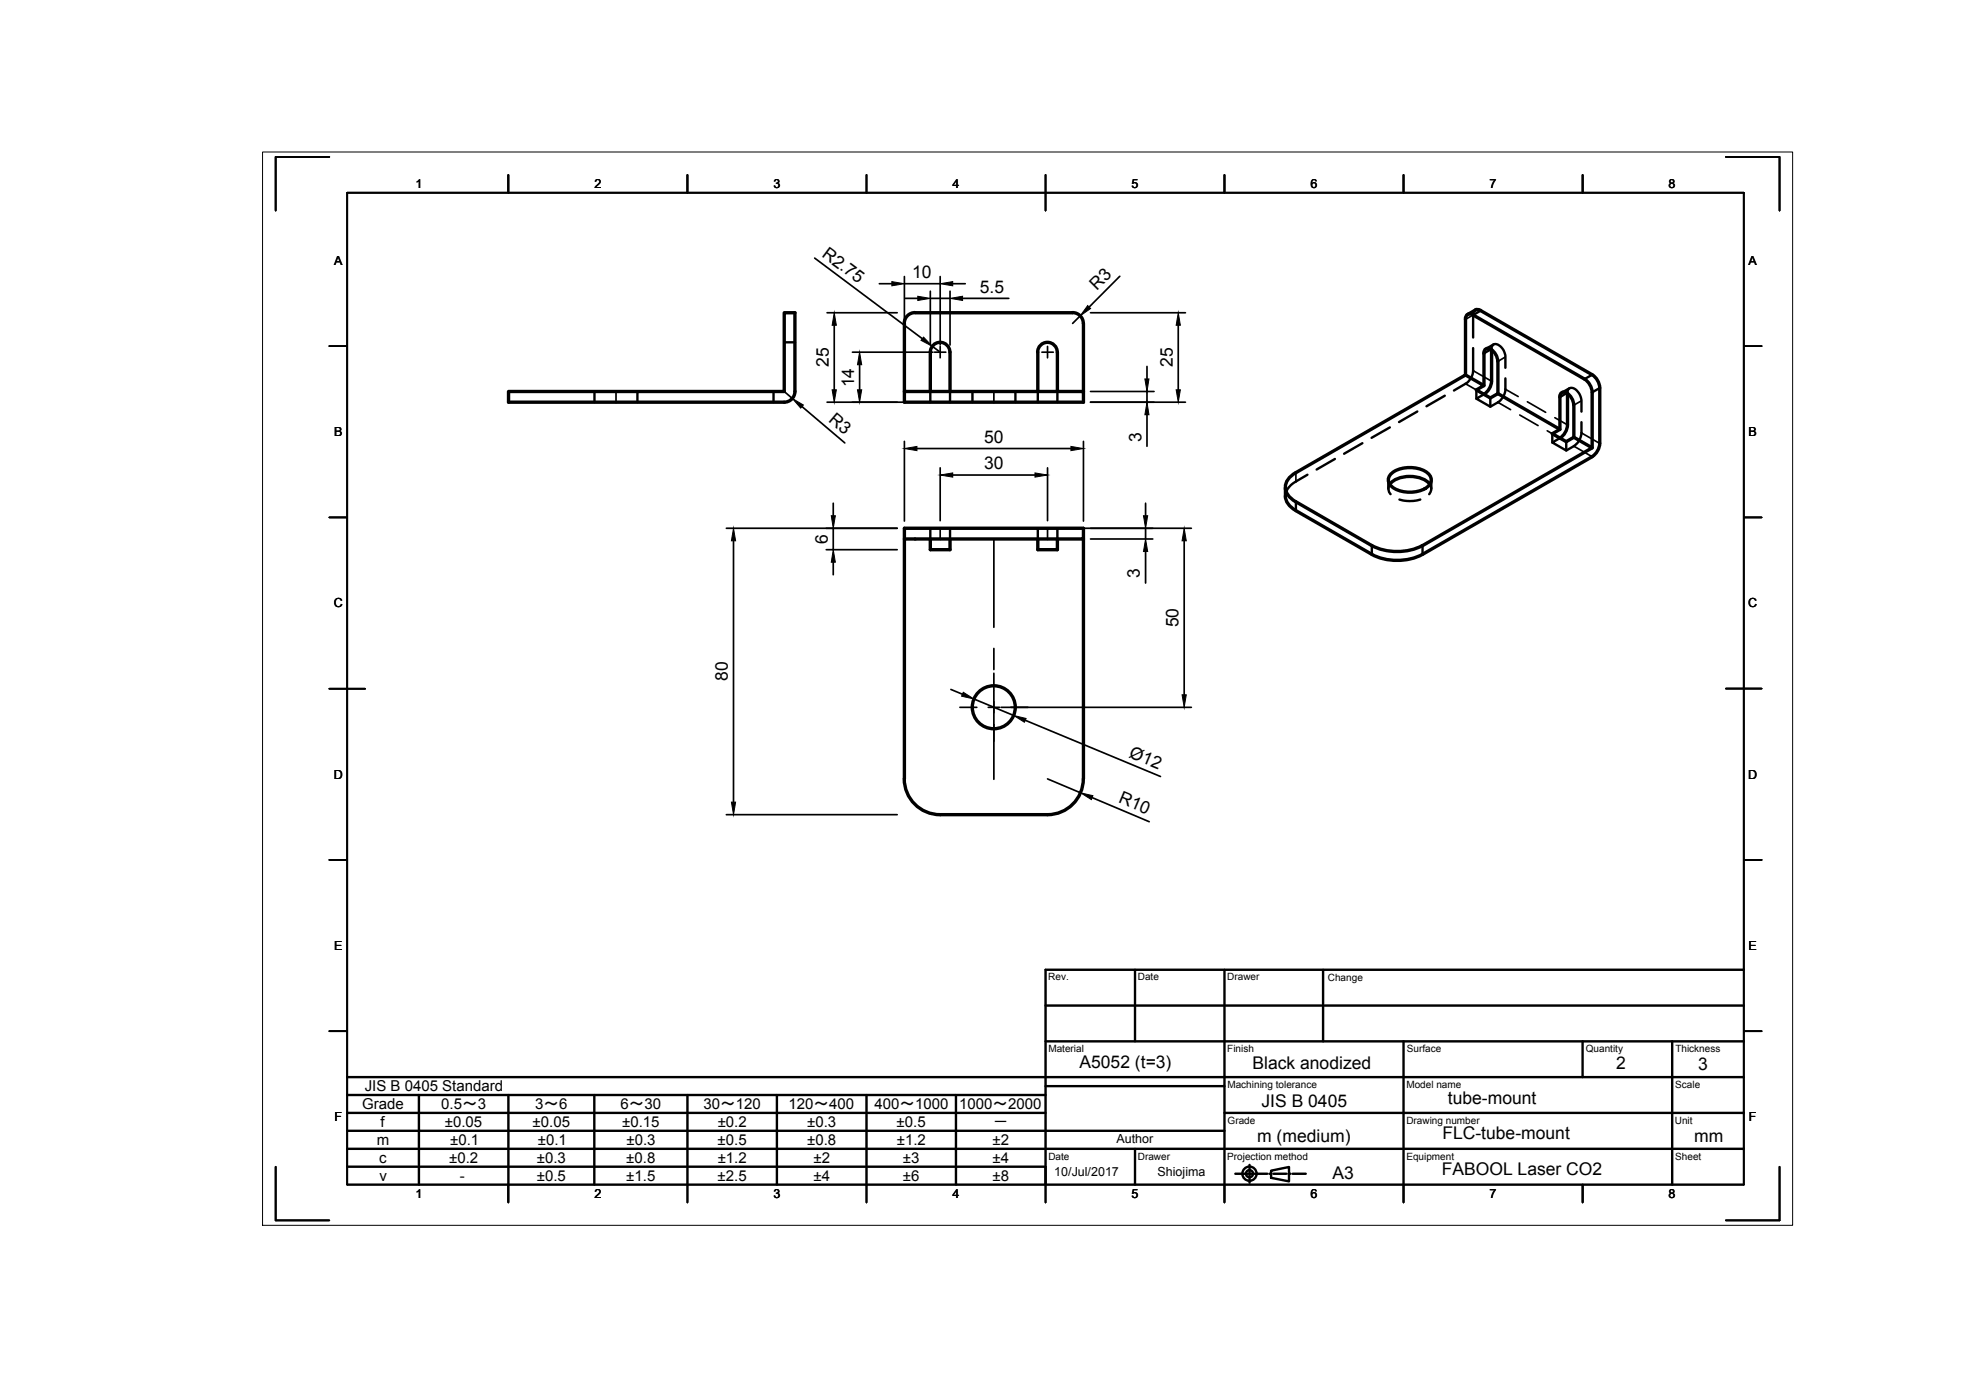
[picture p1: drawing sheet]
<svg xmlns="http://www.w3.org/2000/svg" width="297mm" height="210mm" viewBox="0 0 297 210" stroke-linecap="round" stroke-linejoin="round" font-family="sans-serif">
<g fill="none" stroke="#000" stroke-width=".51">
<path d="M76.4 58.8h41.4v-11.8h1.6v11.8a1.62 1.62 0 0 1-1.6 1.6h-41.4zM135.9 48.6v11.8h26.9v-1.6h-26.9M137.5 47a1.62 1.62 0 0 0-1.6 1.6M137.5 47h23.7M139.8 58.8v-5.9a1.47 1.47 0 0 1 1.4-1.5 1.47 1.47 0 0 1 1.5 1.5v5.9M158.8 52.9a1.47 1.47 0 0 0-1.4-1.5 1.47 1.47 0 0 0-1.5 1.5v5.9M158.9 52.9v5.9M161.1 47a1.62 1.62 0 0 1 1.7 1.6M162.8 48.6v10.2M220.2 56.3l2.8 1.6-1.2 .7 2.1 1.2 1.2-.7M221.3 47.3a.7 .7 0 0 0-.8-.1 .7 .7 0 0 0-.3 .8v8.3l-25.5 14.7M221.3 47.3l16.8 9.7a2.5 2.5 0 0 1 1.1 1.9v8.4"/>
<path d="M221.7 46.6l.5-.1 .3 .1M221.7 46.6l-1.2 .6M222.5 46.7l16.7 9.6M222.9 53.1a.64 .64 0 0 1 .4-.7 .64 .64 0 0 1 .7 .1 2.27 2.27 0 0 1 1 1.8M223 53.1v4.8M224.1 52.6v4.7a2.51 2.51 0 0 1-1.1 1.9M225.1 59.1l9.3 5.4M225.1 54.3v4.8M234.4 59.7a.64 .64 0 0 1 .3-.7 .64 .64 0 0 1 .7 0 2.27 2.27 0 0 1 1 1.8M234.4 59.7v4.8l-1.2 .7 2.1 1.2 1.2-.7v-4.8M235.5 59.1v4.7a2.51 2.51 0 0 1-1.1 2M239.2 56.3a2.5 2.5 0 0 1 1.2 2v8.3a2.54 2.54 0 0 1-1.2 2"/>
<path d="M193.1 74.5a2.69 2.69 0 0 0 1.6 2.2M193.1 73.2v1.3M194.7 71a2.48 2.48 0 0 0-1.5 2.8l.3 .6 .5 .5 .7 .5M208.8 72.8a4.4 4.4 0 0 1 4.9-.9l.8 .5 .3 .4M209.1 71.1a4.7 4.7 0 0 1 5.5 0 1.33 1.33 0 0 1-.5 2.3 4.8 4.8 0 0 1-5-.3 1.23 1.23 0 0 1 0-2zM236.5 65.7l2.7 1.6-25.5 14.7a8.4 8.4 0 0 1-7.6 0l-11.4-6.6M239.2 68.6l-25.5 14.7a8.4 8.4 0 0 1-7.6 0l-11.4-6.6M135.9 81h26.9v-1.6h-26.9v37.6M139.8 81v1.6h2.9v-1.6M155.9 81v1.6h3v-1.6M162.8 81v36M135.9 117a5.4 5.4 0 0 0 5.3 5.4"/>
<path d="M162.8 117a5.4 5.4 0 0 1-5.4 5.4h-16.1"/>
<circle cx="149.3" cy="106.3" r="3.2"/>
</g>
<g fill="none" stroke="#000" stroke-width=".36">
<path d="M89.3 58.8v1.6M95.8 58.8v1.6M116.2 58.8v1.6M117.8 51.4h1.6M139.8 58.8v1.6M142.7 58.8v1.6M146.1 58.8v1.6M152.6 58.8v1.6M155.9 58.8v1.6M158.9 58.8v1.6M217.1 59.5l-2.8 1.5M221.3 52.3v3.4a2.42 2.42 0 0 1-1.1 2l-1.7 1"/>
<path d="M221.7 46.6l-.2 .2-.2 .5v3.4M221.8 58.6v1.3M223.9 59.8v1.3M224.1 52.6a.67 .67 0 0 1 .3-.9 .67 .67 0 0 1 .8 .2 2.17 2.17 0 0 1 1 1.7v1.7M224.4 51.8l-1.1 .6M226.2 56.9v1.6a2.46 2.46 0 0 1-1.1 2l-1.2 .6-2.1-1.2 1.2-.7M235.5 59.1a.68 .68 0 0 1 .3-.8 .68 .68 0 0 1 .9 .2 2.36 2.36 0 0 1 .9 1.7v1.6M235.8 58.3l-1.1 .7M139.8 79.4v1.6M142.7 79.4v1.6M155.9 79.4v1.6M158.9 79.4v1.6"/>
<path d="M196.4 71.3a7.8 7.8 0 0 0-2.7 1.9 2.01 2.01 0 0 0-.6 1.3M200.6 69l-2.8 1.5M204.7 66.6l-2.8 1.6M208.6 72.1v1.3M208.8 72.8a1.23 1.23 0 0 0 .1 1.5M208.8 64.2l-2.7 1.6M210.3 75.1a5.4 5.4 0 0 0 3.1 0M213 61.8l-2.8 1.6M214.9 72.8a1.23 1.23 0 0 1-.2 1.5M215 72.1v1.3M233.2 65.2v1.3M235.3 66.4v1.3"/>
<path d="M237.6 63.4v1.6a2.57 2.57 0 0 1-1.1 2l-1.2 .7-2.1-1.2 1.2-.7"/>
</g>
<g fill="none" stroke="#000" stroke-width=".25">
<path d="M220.2 57.7l2.8 1.5M221.3 55.7l2.8 1.6M221.3 47.3l-1.1 .7M224.1 52.4l-.1 .1M226.2 58.5l1.9 1.1M226.2 53.6l-1.1 .7M235.5 59l-.1 .1M194.7 71v1.3M225.1 60.5l1.9 1.1M228.3 62.4l2.8 1.5M229.5 60.4l2.7 1.6M232.5 64.7l1.9 1.1"/>
<path d="M233.6 62.8l1.9 1M236.5 67l2.7 1.6M237.6 65l2.8 1.6M237.6 60.2l-1.1 .7"/>
</g>
<g fill="#000">
<circle cx="223" cy="59.2" r=".18"/>
<circle cx="234.4" cy="65.8" r=".18"/>
</g>
<path d="M222.5 46.7l-1.2 .6M224 52.5l-1 .6M235.4 59.1l-1 .6M239.2 56.3l-1.1 .7M240.4 58.3l-1.2 .6M194.7 75.4v1.3M206.1 82v1.3M213.7 82v1.3" fill="none" stroke="#000" stroke-width=".36"/>
<!-- layer: Border -->
<g fill="none" stroke="#000" stroke-width=".25">
<path d="M41.4 23.6v8v-8h8.1zM52.2 29h209.8v149h-209.8zM76.4 29v-2.7v2.7M76.4 26.3v2.7M103.3 29v-2.7v2.7M103.3 26.3v2.7M130.2 26.3v2.7M157.1 26.3v5.3M184 29v-2.7v2.7M184 26.3v2.7M210.9 29v-2.7v2.7M210.9 26.3v2.7"/>
<path d="M237.8 29v-2.7v2.7M237.8 26.3v2.7M259.3 23.6h8.1v8v-8zM49.5 52h2.7M262 52h2.7M49.5 77.7h2.7M262 77.7h2.7M49.5 103.5h5.4M259.3 103.5h5.4M49.5 129.2h2.7M262 129.2h2.7h-2.7M262 129.2h2.7"/>
<path d="M49.5 154.9h2.7M262 154.9h2.7M41.4 175.3v8.1h8.1M76.4 178v2.7v-2.7M76.4 178v2.7M103.3 178v2.7M130.2 178v2.7M157.1 175.3v5.4M184 178v2.7v-2.7M184 178v2.7M210.9 178v2.7v-2.7M210.9 178v2.7"/>
<path d="M237.8 178v2.7v-2.7M237.8 178v2.7M267.4 175.3v8.1h-8.1"/>
</g>
<!-- layer: TitleBlock -->
<g fill="none" stroke="#000" stroke-width=".36">
<path d="M157.1 156.5h104.9M157.1 151.1h104.9M170.5 145.7v10.8M184 145.7v32.3M198.8 145.7v10.8M210.9 156.5v21.5M237.8 156.5v5.3M251.2 156.5v21.5M262 145.7h-104.9v32.3M52.2 172.6h209.8M52.2 161.8h209.8M52.2 167.2h104.9"/>
<path d="M52.2 169.9h131.8M52.2 175.3h104.9M52.2 164.5h104.9M62.9 164.5v13.5M76.4 164.5v13.5M89.3 164.5v13.5M103.3 164.5v13.5M116.7 164.5v13.5M130.2 164.5v13.5M143.6 164.5v13.5M157.1 163.2h26.9M170.5 172.6v5.4"/>
<path d="M184 167.2h78M185.6 176.4h2M187.7 175v2.7M187.9 176.4h.3M188.5 176.4h1.9M190.7 176.4h.3M191 175.9l2.7-.6v2.2l-2.7-.5zM191.4 176.4h1.9M193.6 176.4h.3M194.2 176.4h2"/>
<circle cx="187.7" cy="176.3" r="1.07"/>
<circle cx="187.7" cy="176.4" r=".54"/>
</g>
<!-- layer: Center Lines -->
<path d="M140.4 52.9h1.7M141.3 52v1.8M156.5 52.9h1.8M157.4 52v1.8M144.2 106.3h2.6M148.5 106.3h1.7M149.3 101.2v2.5M149.3 105.4v1.7M149.3 108.8v2.6M151.9 106.3h2.5" fill="none" stroke="#000" stroke-width=".25"/>
<!-- layer: 0 -->
<g fill="none" stroke="#000" stroke-width=".25">
<path d="M122.4 38.8l16.2 12.1M92.6 58.8v1.7M117.8 58.8l1.3 1.1M119.4 58.9a1.62 1.62 0 0 1-.6 1.2M124.3 47h10.5M125.3 48.9v9.7M128.1 52.9h12.1M129.2 54.8v3.8M132.1 42.6h1.9M135.9 41.6v10.2M135.9 42.6h5.4M136 44.8h1.9"/>
<path d="M139.8 43.8v8M139.8 44.8h2.9M140.1 52l1.2 .9M141.3 41.6v10.2M142.7 43.8v8M143.1 42.6h1.9M144.6 44.8h7M149.3 58.8v1.7M162.1 47.3a1.62 1.62 0 0 1 .7 1.1M162.3 47.5l-1.1 1.1M163.8 47h14.3M163.8 58.8h9.6"/>
<path d="M168.2 41.5l-4.6 4.6M172.3 55.1v1.8M172.3 58.8v1.6M177 48.9v9.7M109.1 79.4h25.7M120.5 61.1l6.4 5.4M124.3 60.4h15.9M125.2 75.6v1.9M125.2 79.4v3.2M135.9 66.3v12M137.8 67.4h23.1M141.3 70.3v7.9"/>
<path d="M141.3 79.3v1.7M143.1 71.4h12.4M150.4 79.4h28.6M157.4 70.3v7.9M157.4 79.3v1.7M162.8 66.3v12M163.8 60.4h14.3M172.1 75.6v1.9M172.1 79.4v1.6M172.3 62.3v4.8M110.2 81.3v39.2M124.1 82.6h10.7"/>
<path d="M125.2 84.5v1.9M149.3 80.9v13.4M149.3 97.4v3.2M163.8 81h9.4M172.1 82.9v4.7M177.9 81.3v23.1M142.9 103.6l1.7 .7M146.3 105l6 2.5M149.3 103.8v13.3M150.4 106.3h28.6M154 108.2l20.4 8.5M157.4 117l5 2.1"/>
<path d="M162.7 118.1a5.4 5.4 0 0 1-4.3 4.2M164.1 119.8l8.6 3.7M109.1 122.4h25.7"/>
</g>
<g fill="#000" stroke="#000" stroke-width=".15">
<path d="M125 58.6h.7l-.4 1.8zM125.3 47l.4 1.9h-.7zM129.2 52.9l.3 1.9h-.7zM128.8 58.6h.7l-.3 1.8zM134 42.3l1.9 .3-1.9 .3zM137.9 44.5l1.9 .3-1.9 .3zM138.8 50.7l1.3 1.3-1.7-.9zM141.3 42.6l1.8-.3v.6zM142.7 44.8l1.9-.3v.6zM163.4 45.9l.5 .5-1.6 1.1zM172 56.9h.6l-.3 1.9zM176.7 58.6h.6l-.3 1.8z"/>
<path d="M177 47l.3 1.9h-.6zM119.1 59.9l1.6 1-.4 .4zM124.9 77.5h.6l-.3 1.9zM135.9 67.4l1.9-.3v.6zM141.3 71.4l1.8-.3v.6zM155.5 71.1l1.9 .3-1.9 .3zM160.9 67.1l1.9 .3-1.9 .3zM171.8 77.5h.6l-.3 1.9zM172.3 60.4l.3 1.9h-.6zM110.2 79.4l.3 1.9h-.6zM125.2 82.6l.3 1.9h-.6zM172.1 81l.3 1.9h-.6z"/>
<path d="M177.9 79.4l.3 1.9h-.6zM144.7 104l1.6 1-1.8-.4zM152.3 107.5l1.9 .5-.3 .5zM162.4 119.1l1.8 .4-.2 .6zM177.6 104.4h.6l-.3 1.9zM109.9 120.5h.6l-.3 1.9z"/>
</g>
<path d="M39.4 22.8h229.9v161.3h-229.9z" fill="none" stroke="#000" stroke-width=".15"/>
<g font-size="2.6">
<text x="123.4" y="38.5" transform="rotate(37 123.4 38.5)">R2.75</text>
<text x="137" y="41.8">10</text>
<text x="147.2" y="44">5.5</text>
<text x="164.8" y="43.8" transform="rotate(-45 164.8 43.8)">R3</text>
<text x="124.5" y="55.2" transform="rotate(-90 124.5 55.2)">25</text>
<text x="128.3" y="58.2" transform="rotate(-90 128.3 58.2)">14</text>
<text x="176.2" y="55.2" transform="rotate(-90 176.2 55.2)">25</text>
<text x="124.4" y="63.3" transform="rotate(40 124.4 63.3)">R3</text>
<text x="147.9" y="66.5">50</text>
<text x="147.9" y="70.5">30</text>
<text x="171.5" y="66.4" transform="rotate(-90 171.5 66.4)">3</text>
<text x="124.4" y="81.7" transform="rotate(-90 124.4 81.7)">6</text>
<text x="171.3" y="86.9" transform="rotate(-90 171.3 86.9)">3</text>
<text x="177.1" y="94.3" transform="rotate(-90 177.1 94.3)">50</text>
<text x="109.4" y="102.3" transform="rotate(-90 109.4 102.3)">80</text>
<text x="169.5" y="113.7" transform="rotate(23 169.5 113.7)">Ø12</text>
<text x="167.9" y="120.5" transform="rotate(23 167.9 120.5)">R10</text>
<text x="162.2" y="160.5">A5052 (t=3)</text>
<text x="188.2" y="160.7">Black anodized</text>
<text x="242.8" y="160.6">2</text>
<text x="255.2" y="160.7">3</text>
<text x="189.5" y="166.3">JIS B 0405</text>
<text x="217.5" y="165.8">tube-mount</text>
<text x="188.9" y="171.5">m (medium)</text>
<text x="216.7" y="171.1">FLC-tube-mount</text>
<text x="254.6" y="171.5">mm</text>
<text x="200.2" y="177.1">A3</text>
<text x="216.6" y="176.6">FABOOL Laser CO2</text>
</g>
<g font-size="2.3">
<text x="54.4" y="166.7">Grade</text>
<text x="54.8" y="164">JIS B 0405 Standard</text>
<text x="66.3" y="166.7">0.5～3</text>
<text x="80.4" y="166.7">3～6</text>
<text x="93.3" y="166.7">6～30</text>
<text x="105.7" y="166.7">30～120</text>
<text x="118.5" y="166.7">120～400</text>
<text x="131.4" y="166.7">400～1000</text>
<text x="144.1" y="166.7">1000～2000</text>
<text x="56.6" y="172.1">m</text>
<text x="57.2" y="169.4">f</text>
<text x="66.8" y="169.4">±0.05</text>
<text x="67.6" y="172.1">±0.1</text>
<text x="80" y="169.4">±0.05</text>
<text x="80.8" y="172.1">±0.1</text>
<text x="93.5" y="169.4">±0.15</text>
<text x="94.1" y="172.1">±0.3</text>
<text x="107.8" y="172.1">±0.5</text>
<text x="107.8" y="169.4">±0.2</text>
<text x="121.3" y="169.4">±0.3</text>
<text x="121.3" y="172.1">±0.8</text>
<text x="134.7" y="169.4">±0.5</text>
<text x="134.7" y="172.1">±1.2</text>
<text x="149.1" y="172.1">±2</text>
<text x="149.2" y="169.4">－</text>
<text x="57" y="174.8">c</text>
<text x="57" y="177.4">v</text>
<text x="67.5" y="174.8">±0.2</text>
<text x="69.1" y="177.4">-</text>
<text x="80.7" y="174.8">±0.3</text>
<text x="80.7" y="177.4">±0.5</text>
<text x="94.1" y="174.8">±0.8</text>
<text x="94.1" y="177.4">±1.5</text>
<text x="107.8" y="177.4">±2.5</text>
<text x="107.8" y="174.8">±1.2</text>
<text x="122.2" y="174.8">±2</text>
<text x="122.2" y="177.4">±4</text>
<text x="135.7" y="174.8">±3</text>
<text x="135.7" y="177.4">±6</text>
<text x="149.1" y="177.4">±8</text>
<text x="149.1" y="174.8">±4</text>
</g>
<g font-size="1.9">
<text x="62.4" y="28.3">1</text>
<text x="89.3" y="28.3">2</text>
<text x="116.2" y="28.3">3</text>
<text x="143.1" y="28.3">4</text>
<text x="170" y="28.3">5</text>
<text x="196.9" y="28.3">6</text>
<text x="223.8" y="28.3">7</text>
<text x="250.7" y="28.3">8</text>
<text x="50.2" y="39.8">A</text>
<text x="262.7" y="39.8">A</text>
<text x="50.2" y="65.6">B</text>
<text x="262.7" y="65.6">B</text>
<text x="50.2" y="91.3">C</text>
<text x="262.7" y="91.3">C</text>
<text x="50.2" y="117">D</text>
<text x="262.7" y="117">D</text>
<text x="50.2" y="142.7">E</text>
<text x="262.7" y="142.7">E</text>
<text x="50.3" y="168.5">F</text>
<text x="167.8" y="171.8">Author</text>
<text x="262.8" y="168.5">F</text>
<text x="158.4" y="176.7">10/Jul/2017</text>
<text x="170" y="180">5</text>
<text x="173.9" y="176.7">Shiojima</text>
<text x="62.4" y="180">1</text>
<text x="89.3" y="180">2</text>
<text x="116.2" y="180">3</text>
<text x="143.1" y="180">4</text>
<text x="196.9" y="180">6</text>
<text x="223.8" y="180">7</text>
<text x="250.7" y="180">8</text>
</g>
<g font-size="1.5">
<text x="157.5" y="147.3">Rev.</text>
<text x="171" y="147.3">Date</text>
<text x="184.4" y="147.3">Drawer</text>
<text x="199.5" y="147.3">Change</text>
<text x="157.5" y="158.1">Material</text>
<text x="184.4" y="158.1">Finish</text>
<text x="211.4" y="158.1">Surface</text>
<text x="238.3" y="158.1">Quantity</text>
<text x="251.7" y="158.1">Thickness</text>
<text x="184.4" y="163.4">Machining tolerance</text>
<text x="211.3" y="163.4">Model name</text>
<text x="251.7" y="163.5">Scale</text>
<text x="184.4" y="168.8">Grade</text>
<text x="211.3" y="168.8">Drawing number</text>
<text x="251.6" y="168.8">Unit</text>
<text x="157.5" y="174.2">Date</text>
<text x="171" y="174.2">Drawer</text>
<text x="184.4" y="174.2">Projection method</text>
<text x="211.3" y="174.2">Equipment</text>
<text x="251.7" y="174.2">Sheet</text>
</g>
</svg>
